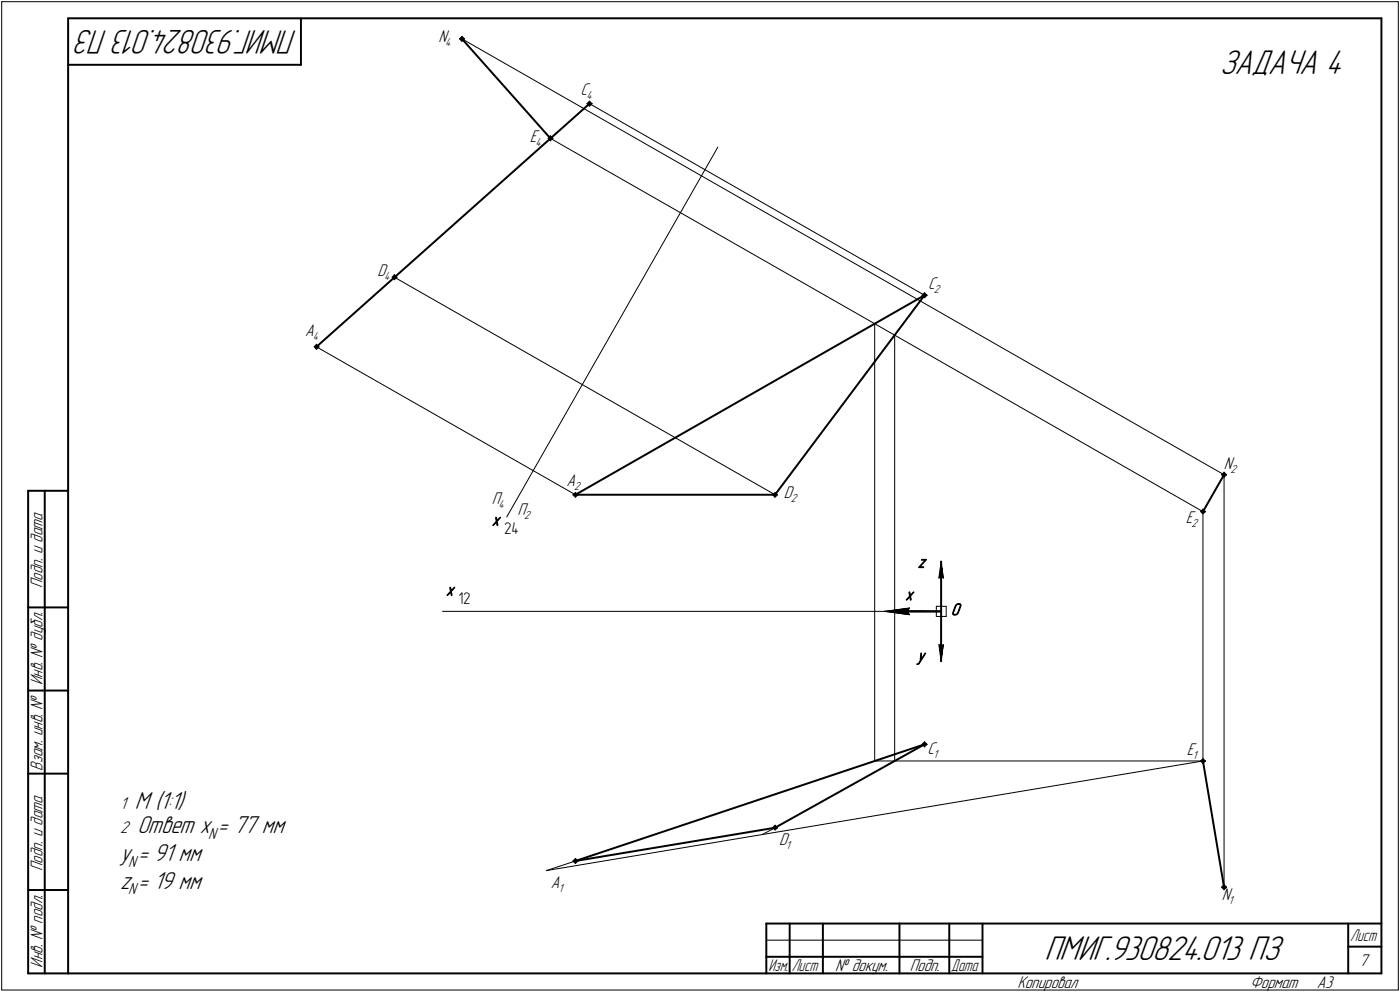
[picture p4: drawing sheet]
<svg xmlns="http://www.w3.org/2000/svg" width="421mm" height="298mm" viewBox="0 0 421 298" stroke-linecap="round" stroke-linejoin="round" font-family="sans-serif">
<g fill="none" stroke="#000" stroke-width=".3">
<path d="M.5 .5v297zM.5 .5h420zM138.2 11.7l.7 .7zM138.4 11.7l.5 .5zM138.7 11.7l.2 .2zM138.9 11.4l.3 .3zM138.9 11.4l-.2 .3zM138.9 11.9l.3-.2zM138.9 11.2l.5 .5zM138.9 11.2l-.5 .5zM138.9 12.2l.5-.5zM138.9 10.9l.8 .8z"/>
<path d="M138.9 10.9l-.7 .8zM138.9 12.4l.8-.7zM138.9 11.7l229.2 131zM139.2 11.7h.2zM139.4 11.7h.3zM420.5 .5v297zM176.5 31.2l.8 .7zM176.8 31.2l.5-.6zM176.8 31.2l.5 .5zM177 31.2l.3-.3zM177 31.2l.3 .2zM177.3 30.9l.2 .3z"/>
<path d="M177.3 30.6l.5 .6zM177.3 31.7l.5-.5zM177.3 30.4l.8 .8zM177.3 30.4l-.8 .8zM177.3 31.2l100.7 57.5zM177.5 31.2l-.2 .2zM177.5 31.2h.3zM177.8 31.2h.3zM178.1 31.2l-.8 .7zM164.8 41.6l.7 .7zM165 41.6l.5 .5zM165.3 41.6l.2 .2z"/>
<path d="M165.5 41.3l.3 .3zM165.5 41.3l-.2 .3zM165.5 41.8l.3-.2zM165.5 41.1l.5 .5zM165.5 41.1l-.5 .5zM165.5 42.1l.5-.5zM165.5 40.8l.8 .8zM165.5 40.8l-.7 .8zM165.5 42.3l.8-.7zM165.5 41.6l97.6 55.7zM165.8 41.6h.2zM166 41.6h.3z"/>
<path d="M215.9 44.2l-63.5 111.2zM117.9 83.3l.7 .8zM118.2 83.3l.4 .5zM118.4 83.3l.2 .3zM118.6 83.1l.3 .2zM118.6 83.1l-.2 .2zM118.6 82.8l.5 .5zM118.6 82.8l-.4 .5zM118.6 82.5l.8 .8zM118.6 82.5l-.7 .8zM118.6 84.1l.8-.8zM118.6 83.3l114.5 65.4z"/>
<path d="M118.9 83.3l-.3 .3zM118.9 83.3h.2zM119.1 83.3l-.5 .5zM119.1 83.3h.3zM263.1 97.3l98.7 56.5zM263.1 97.3v131.4zM277.3 88.7l.7-.7zM277.3 88.7l.7 .8zM277.5 88.7l.5 .5zM277.8 88.7l.2 .3zM278 88.5l.3 .2zM278 88.5l-.2 .2z"/>
<path d="M278 89l.3-.3zM278 88.2l.6 .5zM278 88.2l-.5 .5zM278 88l.8 .7zM278 89.5l.8-.8zM278.3 88.7h.3zM278.6 88.7l-.6 .5zM278.6 88.7h.2zM94.5 104.2l.7 .8zM94.7 104.2l.5 .5zM94.9 104.2l.3 .3zM95.2 104l.2 .2z"/>
<path d="M95.2 104l-.3 .2zM95.2 104.5l.2-.3zM95.2 103.7l.5 .5zM95.2 103.7l-.5 .5zM95.2 104.7l.5-.5zM95.2 103.5l.7 .7zM95.2 103.5l-.7 .7zM95.2 105l.7-.8zM95.2 104.2l77.9 44.5zM95.4 104.2h.3zM95.7 104.2h.2zM269.1 100.8v127.9z"/>
<path d="M172.3 148.7l.8-.7zM172.3 148.7l.8 .7zM172.6 148.7l.5-.4zM172.6 148.7l.5 .5zM172.8 148.7l.3-.2zM172.8 148.7l.3 .2zM173.1 148.5l.2 .2zM173.1 148.9l.2-.2zM173.1 148.3l.5 .4zM173.1 148l.7 .7zM173.1 149.4l.7-.7zM173.3 148.7h.3z"/>
<path d="M173.6 148.7l-.5 .5zM173.6 148.7h.2zM232.3 148.7l.8-.7zM232.3 148.7l.8 .7zM232.6 148.7l.5-.4zM232.6 148.7l.5 .5zM232.8 148.7l.3-.2zM232.8 148.7l.3 .2zM233.1 148.5l.2 .2zM233.1 148.9l.2-.2zM233.1 148.3l.5 .4zM233.1 149.2l.5-.5z"/>
<path d="M233.1 148l.7 .7zM233.1 149.4l.7-.7zM233.3 148.7h.3zM233.6 148.7h.2zM361.1 153.8l.7 .6zM361.3 153.8l.5 .4zM361.5 153.8l.3 .2zM361.8 153.5l.2 .3zM361.8 153.5l-.3 .3zM361.8 154l.2-.2zM361.8 153.2l.5 .6zM361.8 153.2l-.5 .6z"/>
<path d="M361.8 154.2l.5-.4zM361.8 153l.7 .8zM361.8 153l-.7 .8zM361.8 154.4l.7-.6zM361.8 153.8v74.9zM362 153.8h.3zM362.3 153.8h.2zM367.4 142.7l.7 .7zM367.6 142.7l.5 .5zM367.9 142.7l.2-.3zM367.9 142.7l.2 .2zM368.1 142.4l.3 .3z"/>
<path d="M368.1 142.9l.3-.2zM368.1 142.2l.5 .5zM368.1 142.2l-.5 .5zM368.1 143.2l.5-.5zM368.1 141.9l.8 .8zM368.1 141.9l-.7 .8zM368.1 143.4l.8-.7zM368.1 142.7v123.9zM368.4 142.7h.2zM368.6 142.7h.3zM282.4 173.7l.6-.5zM283 168.7v5z"/>
<path d="M283 168.7l.7 5zM283 173.2l.7 .5zM283 168.7l-.6 5zM133.1 183.7h144.9zM266 183.7l7.6-1zM266 183.7l7.6 1zM266 183.7h15zM272.8 183.7l.8 1zM273.6 182.7l-.8 1zM281.6 185.3h3zM281.6 182.2v3.1zM281.6 182.2h3z"/>
<path d="M282.4 193.7l.6 5zM282.4 193.7l.6 .5zM283 186.7v12zM283 194.2l.7-.5zM283.7 193.7l-.7 5zM284.6 182.2v3.1zM263.1 228.7h98.7zM277.3 223.7l.7 .8zM277.5 223.7l.5-.5zM277.5 223.7l.5 .5zM277.8 223.7l.2 .2zM278 223.4l.3 .3z"/>
<path d="M278 223.4l-.2 .3zM278 223.2l.6 .5zM278 224.2l.6-.5zM278 222.9l.8 .8zM278 222.9l-.7 .8zM278.3 223.7l-.3 .2zM278.3 223.7h.3zM278.6 223.7h.2zM278.8 223.7l-.8 .8zM361.1 228.7l.7 .7zM361.3 228.7l.5 .5zM361.5 228.7l.3 .2z"/>
<path d="M361.8 228.4l.2 .3zM361.8 228.4l-.3 .3zM361.8 228.9l.2-.2zM361.8 228.2l.5 .5zM361.8 228.2l-.5 .5zM361.8 229.2l.5-.5zM361.8 228l.7 .7zM361.8 228l-.7 .7zM361.8 229.4l.7-.7zM362 228.7h.3zM362.3 228.7h.2zM172.3 258.7l.8 .8z"/>
<path d="M172.6 258.7l.5 .5zM172.8 258.7l.3 .3zM173.1 258.5l.2 .2zM173.1 258.5l-.3 .2zM173.1 258.2l.5 .5zM173.1 258.2l-.5 .5zM173.1 259.2l.5-.5zM173.1 258l.7 .7zM173.1 258l-.8 .7zM173.1 259.5l.7-.8zM173.3 258.7l-.2 .3zM173.3 258.7h.3z"/>
<path d="M173.6 258.7h.2zM229.3 250.8l3.8-2zM232.3 248.8l.8 .6zM232.6 248.8l.5 .5zM232.8 248.8l.3 .2zM233.1 248.5l.2 .3zM233.1 248.5l-.3 .3zM233.1 249l.2-.2zM233.1 248.2l.5 .6zM233.1 248.2l-.5 .6zM233.1 249.3l.5-.5zM233.1 248l.7 .8z"/>
<path d="M233.1 248l-.8 .8zM233.1 249.4l.7-.6zM233.3 248.8h.3zM233.6 248.8h.2zM164.3 261.6l197.5-32.9zM164.3 261.6l8.8-2.9zM367.4 266.6l.7 .8zM367.6 266.6l.5 .5zM367.9 266.6l.2 .3zM368.1 266.4l.3 .2zM368.1 266.4l-.2 .2zM368.1 266.9l.3-.3z"/>
<path d="M368.1 266.1l.5 .5zM368.1 266.1l-.5 .5zM368.1 267.1l.5-.5zM368.1 265.9l.8 .7zM368.1 265.9l-.7 .7zM368.1 267.4l.8-.8zM368.4 266.6h.2zM368.6 266.6h.3zM.5 297.5h420zM230.5 282.5h65z"/>
</g>
<g fill="none" stroke="#000" stroke-width=".59">
<path d="M20.5 5.5v287zM20.5 5.5h395zM20.5 19.5h70zM90.5 5.5v14zM138.9 11.7l26.6 29.9zM415.5 5.5v287zM278 88.7l-44.9 60zM95.2 104.2l82.1-73zM8.5 147.5v145zM8.5 147.5h12zM13.5 147.5v145zM173.1 148.7h60z"/>
<path d="M173.1 148.7l104.9-60zM368.1 142.7l-6.3 11.1zM283 168.7v5zM283 173.7v20zM8.5 182.5h12zM268.1 183.7h14.9zM273 183.7h10zM283 193.7v5zM8.5 207.5h12zM8.5 232.5h12zM361.8 228.7l6.3 37.9zM173.1 258.7l60-9.9z"/>
<path d="M173.1 258.7l104.9-35zM233.1 248.8l44.9-25.1zM8.5 267.5h12zM230.5 277.5h185zM230.5 277.5v15zM237.5 277.5v15zM247.5 277.5v15zM270.5 277.5v15zM285.5 277.5v15zM295.5 277.5v15zM405.5 277.5v15zM8.5 292.5h12z"/>
<path d="M20.5 292.5h395zM230.5 287.5h7zM237.5 287.5h10zM247.5 287.5h23zM270.5 287.5h15zM285.5 287.5h10zM405.5 284.5h10z"/>
</g>
<g fill="#000" stroke="#000" stroke-width=".3">
<path d="M282.9 170h.1zM282.9 170.1h.1zM282.9 170.2h.1zM282.9 170.3h.1zM282.9 170.3h.1zM282.9 170.4h.1zM282.9 170.5h.1zM282.9 170.6h.1zM282.8 170.7h.2zM282.8 170.8h.2zM282.8 170.9h.2zM282.8 170.9h.2zM282.8 171h.2zM282.8 171.1h.2zM282.8 171.2h.2zM282.7 171.3h.3zM282.7 171.4h.3zM282.7 171.4h.3zM282.7 171.5h.3zM282.7 171.6h.3zM282.7 171.7h.3zM282.7 171.8h.3zM282.6 171.9h.4zM282.6 172h.4zM282.6 172h.4zM282.6 172.1h.4zM282.6 172.2h.4zM282.6 172.3h.4zM282.6 172.4h.4zM282.6 172.5h.4zM282.5 172.6h.5zM282.5 172.6h.5zM282.5 172.7h.5zM282.5 172.8h.5zM282.5 172.9h.5zM282.5 173h.5zM282.5 173.1h.5zM282.4 173.1h.6zM282.4 173.2h.6zM282.4 173.3h.6zM282.4 173.4h.5zM282.4 173.5h.3zM282.4 173.6h.2z"/>
<path d="M283 169.4h.2zM283 169.5h.2zM283 169.6h.2zM283 169.7h.2zM283 169.8h.2zM283 169.8h.2zM283 169.9h.2zM283 170h.3zM283 170.1h.3zM283 170.2h.3zM283 170.3h.3zM283 170.3h.3zM283 170.4h.3zM283 170.5h.3zM283 170.6h.3zM283 170.7h.4zM283 170.8h.4zM283 170.9h.4zM283 170.9h.4zM283 171h.4zM283 171.1h.4zM283 171.2h.4zM283 171.3h.5zM283 171.4h.5zM283 171.4h.5zM283 171.5h.5zM283 171.6h.5zM283 171.7h.5zM283 171.8h.5zM283 171.9h.5zM283 172h.5zM283 172h.5zM283 172.1h.5zM283 172.2h.5zM283 172.3h.5zM283 172.4h.5zM283 172.5h.5zM283 172.6h.6zM283 172.6h.6zM283 172.7h.6zM283 172.8h.6zM283 172.9h.6zM283 173h.6zM283 173.1h.6zM283 173.1h.7zM283 173.2h.7zM283.2 173.3h.5zM283.3 173.4h.4zM283.4 173.5h.3zM283.5 173.6h.2z"/>
<path d="M266 183.7h6.8zM266.7 183.8h6.2zM267.3 183.9h5.7zM268 184h5zM268.6 184.1h4.4zM269.2 184.1h3.9zM269.8 184.2h3.4zM270.4 184.3h2.9zM271.1 184.4h2.2zM271.7 184.5h1.7zM272.4 184.6h1.1zM273 184.7h.6z"/>
<path d="M273 182.8h.6zM272.4 182.9h1.1zM271.7 183h1.7zM271.1 183h2.2zM270.4 183.1h2.9zM269.8 183.2h3.4zM269.2 183.3h3.9zM268.6 183.4h4.4zM268 183.5h5zM267.3 183.6h5.7zM266.7 183.6h6.2z"/>
<path d="M282.4 193.9h.2zM282.4 194h.3zM282.4 194.1h.5zM282.4 194.1h.6zM282.4 194.2h.6zM282.4 194.3h.6zM282.5 194.4h.5zM282.5 194.5h.5zM282.5 194.6h.5zM282.5 194.6h.5zM282.5 194.7h.5zM282.5 194.8h.5zM282.5 194.9h.5zM282.6 195h.4zM282.6 195.1h.4zM282.6 195.2h.4zM282.6 195.2h.4zM282.6 195.3h.4zM282.6 195.4h.4zM282.6 195.5h.4zM282.6 195.6h.4zM282.7 195.7h.3zM282.7 195.7h.3zM282.7 195.8h.3zM282.7 195.9h.3zM282.7 196h.3zM282.7 196.1h.3zM282.7 196.2h.3zM282.8 196.3h.2zM282.8 196.3h.2zM282.8 196.4h.2zM282.8 196.5h.2zM282.8 196.6h.2zM282.8 196.7h.2zM282.8 196.8h.2zM282.9 196.8h.1zM282.9 196.9h.1zM282.9 197h.1zM282.9 197.1h.1zM282.9 197.2h.1zM282.9 197.3h.1zM282.9 197.4h.1zM282.9 197.4h.1z"/>
<path d="M283.5 193.9h.2zM283.4 194h.3zM283.3 194.1h.4zM283.2 194.1h.5zM283 194.2h.7zM283 194.3h.7zM283 194.4h.6zM283 194.5h.6zM283 194.6h.6zM283 194.6h.6zM283 194.7h.6zM283 194.8h.6zM283 194.9h.6zM283 195h.5zM283 195.1h.5zM283 195.2h.5zM283 195.2h.5zM283 195.3h.5zM283 195.4h.5zM283 195.5h.5zM283 195.6h.5zM283 195.7h.5zM283 195.7h.5zM283 195.8h.5zM283 195.9h.5zM283 196h.5zM283 196.1h.5zM283 196.2h.5zM283 196.3h.4zM283 196.3h.4zM283 196.4h.4zM283 196.5h.4zM283 196.6h.4zM283 196.7h.4zM283 196.8h.4zM283 196.8h.3zM283 196.9h.3zM283 197h.3zM283 197.1h.3zM283 197.2h.3zM283 197.3h.3zM283 197.4h.3zM283 197.4h.3zM283 197.5h.2zM283 197.6h.2zM283 197.7h.2zM283 197.8h.2zM283 197.9h.2zM283 198h.2zM283 198h.2z"/>
</g>
<g font-size="10.9">
<text x="89.4" y="9" transform="rotate(-180 89.4 9)">ПМИГ.930824.013 ПЗ</text>
<text x="366.8" y="22.3">ЗАДАЧА 4</text>
<text x="314.1" y="288.5">ПМИГ.930824.013 ПЗ</text>
</g>
<g font-size="7.8">
<text x="40.6" y="243.2">М (1:1)</text>
<text x="41.3" y="250.3">Ответ x = 77 мм</text>
<text x="36.1" y="258.7">y = 91 мм</text>
<text x="36.1" y="267.1">z = 19 мм</text>
</g>
<g font-size="5.4">
<text x="131.9" y="12.7">N</text>
<text x="174.6" y="28.5">C</text>
<text x="159.3" y="42.6">E</text>
<text x="113.5" y="82.8">D</text>
<text x="279.2" y="87">С</text>
<text x="91.8" y="100.9">А</text>
<text x="368" y="141">N</text>
<text x="170.4" y="145.9">А</text>
<text x="235.8" y="149.7">D</text>
<text x="147.9" y="151.5">П</text>
<text x="155.6" y="154.9">П</text>
<text x="147.9" y="157.9">x</text>
<text x="356.6" y="157.1">E</text>
<text x="276" y="170.6">z</text>
<text x="12.8" y="176.7" transform="rotate(-90 12.8 176.7)">Подп. и дата</text>
<text x="134.2" y="179">x</text>
<text x="272.3" y="180.4">x</text>
<text x="286" y="184.9">O</text>
<text x="275.8" y="198.7">y</text>
<text x="12.8" y="205.8" transform="rotate(-90 12.8 205.8)">Инв. № дубл.</text>
<text x="278.9" y="226.6">С</text>
<text x="356.9" y="226.9">E</text>
<text x="12.8" y="231.6" transform="rotate(-90 12.8 231.6)">Взам. инв. №</text>
<text x="36.1" y="243.2">1</text>
<text x="36.1" y="250.3">2</text>
<text x="234.3" y="253.9">D</text>
<text x="12.8" y="261.7" transform="rotate(-90 12.8 261.7)">Подп. и дата</text>
<text x="165.7" y="266.9">А</text>
<text x="367.5" y="270.5">N</text>
<text x="12.8" y="290.8" transform="rotate(-90 12.8 290.8)">Инв. № подл.</text>
<text x="251.2" y="291.8">№ докум.</text>
<text x="273.6" y="291.8">Подп.</text>
<text x="408.8" y="290.3">7</text>
<text x="306" y="296.8">Копировал</text>
<text x="376" y="296.8">Формат</text>
<text x="396" y="296.8">A3</text>
</g>
<g font-size="5.3">
<text x="406.1" y="282.8">Лист</text>
<text x="231.1" y="291.8">Изм.</text>
<text x="238.1" y="291.8">Лист</text>
<text x="286.1" y="291.8">Дата</text>
</g>
<g font-size="5.1">
<text x="151.6" y="160.4">24</text>
<text x="137.9" y="181.5">12</text>
<text x="62.6" y="252.1">N</text>
<text x="38.6" y="260.4">N</text>
<text x="38.6" y="268.8">N</text>
</g>
<g font-size="3.7">
<text x="133.9" y="13.9">4</text>
<text x="176.4" y="29.7">4</text>
<text x="161.1" y="43.8">4</text>
<text x="115.5" y="84">4</text>
<text x="280.9" y="88.2">2</text>
<text x="94" y="102.1">4</text>
<text x="370" y="142.2">2</text>
<text x="172.7" y="147.2">2</text>
<text x="149.9" y="152.7">4</text>
<text x="237.8" y="150.9">2</text>
<text x="157.6" y="156.1">2</text>
<text x="358.4" y="158.3">2</text>
<text x="280.6" y="227.9">1</text>
<text x="358.7" y="228.1">1</text>
<text x="236.3" y="255.1">1</text>
<text x="168" y="268.1">1</text>
<text x="369.5" y="271.7">1</text>
</g>
</svg>
